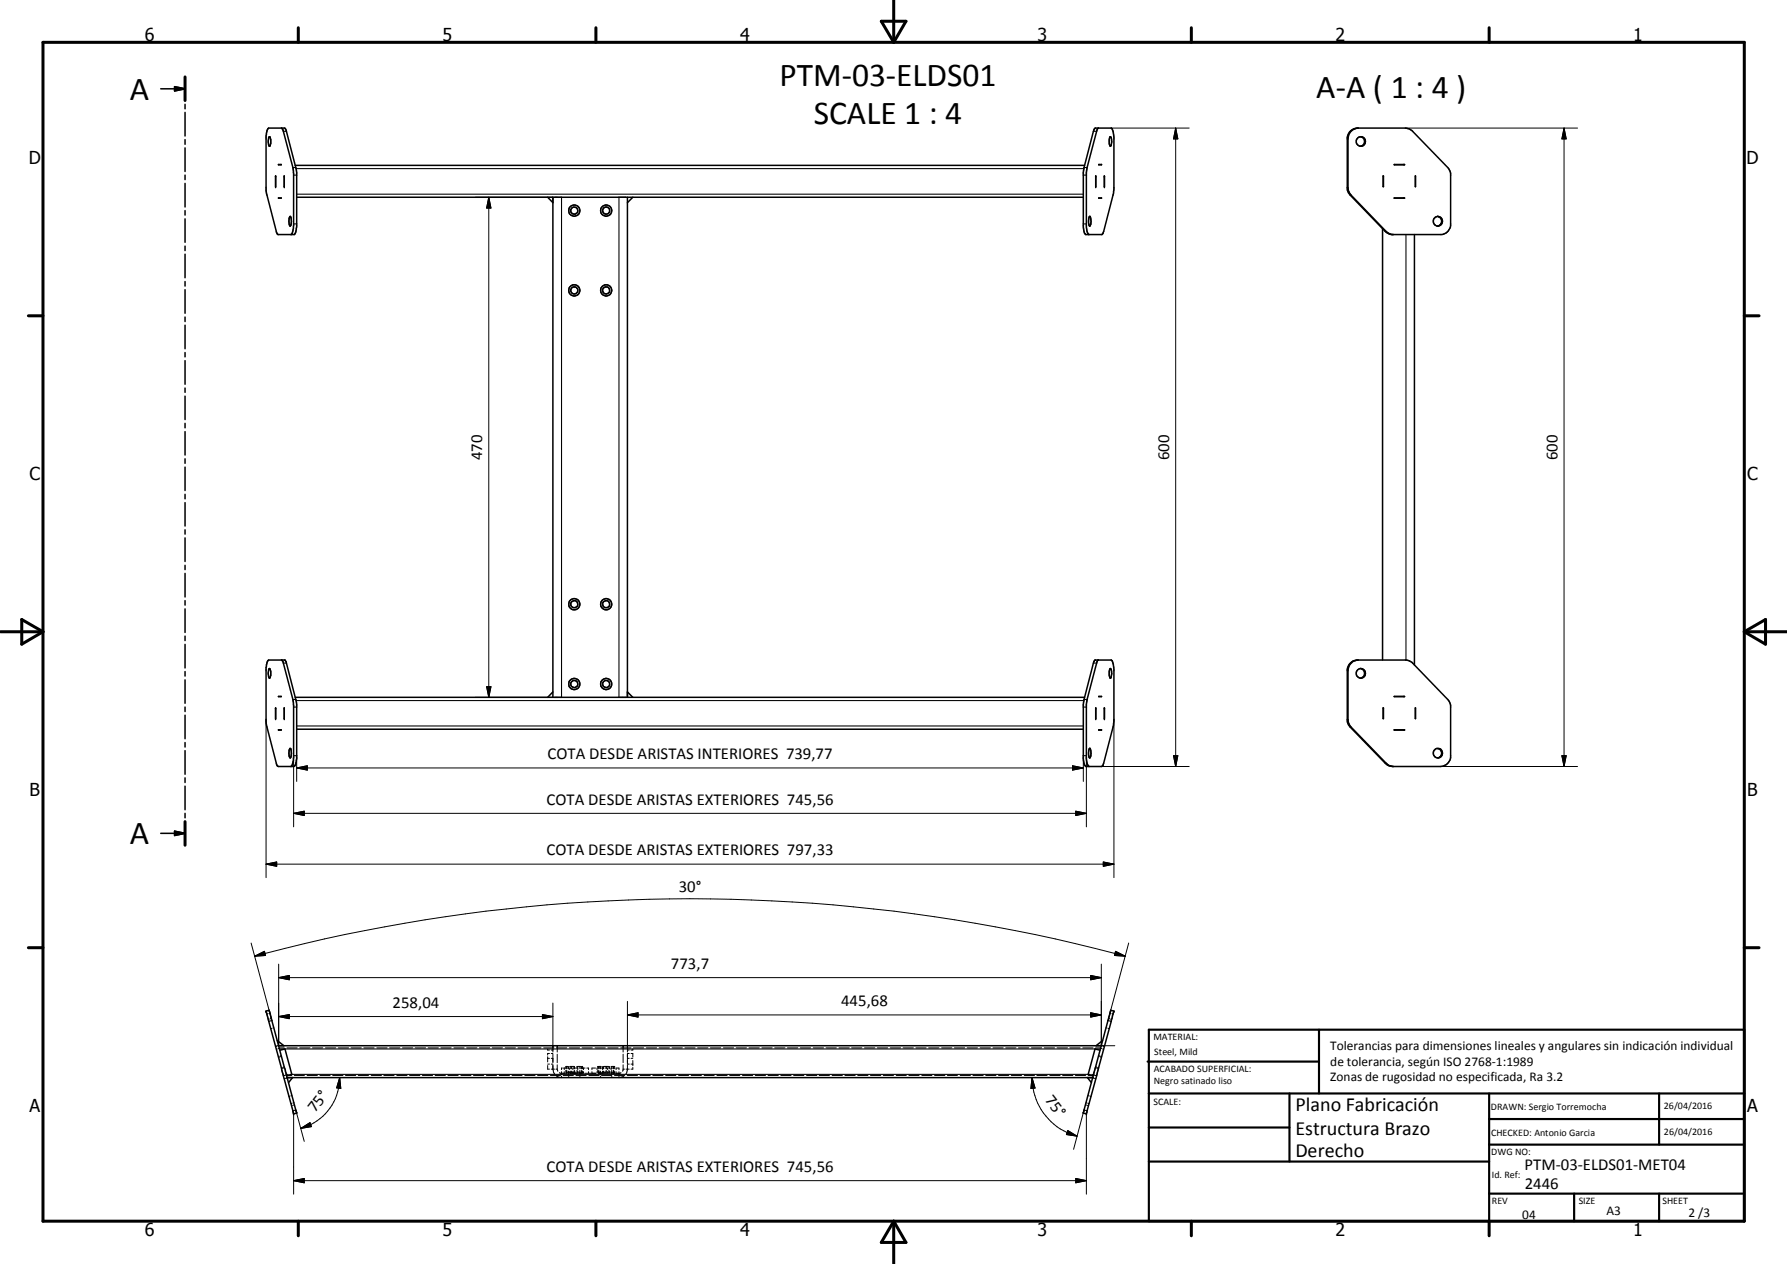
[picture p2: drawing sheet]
<svg xmlns="http://www.w3.org/2000/svg" width="420mm" height="297mm" viewBox="0 0 420 297" stroke-linecap="round" stroke-linejoin="round" font-family="sans-serif">
<g fill="none" stroke="#000" stroke-width=".24">
<path d="M261.3 30.1h18.3M276.4 30.1l.5 2.5h-1zM276.4 30.1v150M330.4 30.1h40.5M367.7 30.1l.5 2.5h-1zM367.7 30.1v150M111.7 46.4h18.3M114.9 46.4l.5 2.5h-1zM114.9 46.4v117.5M62.6 169.1v37.1M69 177.6v16.7M69.8 177.6v6"/>
<path d="M111.7 163.9h18.3M114.4 161.4h1l-.5 2.5zM252.2 180l2.5 .5-2.5 .5zM254.7 177.6v6M255.4 177.6v16.7M261.9 169.1v37.1M275.9 177.6h1l-.5 2.5zM367.2 177.6h1l-.5 2.5zM69 191.1l2.5-.5v1zM69 191.1h186.4M69.8 180.5l2.5-.5v1zM69.8 180.5h184.9"/>
<path d="M252.9 190.6l2.5 .5-2.5 .5zM259 180.1h20.6M338.7 180.1h32.2M62.6 203.1l2.5-.5v1zM62.6 203.1h199.3M259.4 202.6l2.5 .5-2.5 .5zM59 221.6l4.9 18.2M59.9 224.7l2.3-1.1 .2 .9zM59.9 224.7a394.5 394.5 0 0 1 204.7 0M63 238.3h-.2M63.3 239.5l-.2 .1M63.4 238.1l-.2 .1"/>
<path d="M63.8 239.4h-.2M65.5 238.9l2.5-.5v1zM65.5 229.7l2.5-.5v1.1zM65.5 226.6v19.1h-.2h.2M65.5 238.9h64.5M65.5 229.7h193.4M127.5 238.4l2.5 .5-2.5 .5zM130 235.7v11.5M147.5 238.5l2.5-.5v1zM147.5 235.3v11.9M147.5 238.5h111.4M256.4 238l2.5 .5-2.5 .5z"/>
<path d="M256.4 229.2l2.5 .5-2.5 .6zM258.9 226.6v19.1M260.6 239.4h.3M261 238.1l.2 .1M261.1 239.5l.3 .1M261.4 238.3h.3M262.3 223.6l2.3 1.1-2.6-.2zM265.4 221.6l-4.9 18.2M63.9 241.7h-.2M64.4 241.5l-.2 .1M65 245.8l-.2 .1M65.1 245.9h-.3"/>
<path d="M65.2 246.5h-.2M65.6 246.3h1.2M65.6 248.2l-.2 .1M65.7 246.4h-.3M65.7 248.4l-.2 .1M66.1 248.1l-.2 .1M66.2 248.3h-.3M66.4 250.8l-.3 .1M66.8 253.4h.2l-.2 .1M66.8 250.7h-.2M67.3 252.5h.5M67.4 252.7h1.2"/>
<path d="M67.5 246.3h2.4M67.5 253.2l-.2 .1h.3M68.1 257.6l-.2 .1M68.2 252.5h.4M68.6 259.3h-.2M68.7 257.5h-.3M68.7 259.8h-.2M69.1 259.1l-.2 .1M69.2 252.7h2.4M69.2 259.6l-.2 .1M70.5 246.3h2.4M72.2 252.7h2.4"/>
<path d="M73.5 246.3h2.4M75.2 252.7h2.4M76.5 246.3h2.4M78.2 252.7h2.4M79.5 246.3h2.4M79.9 253.2l.2 2.6-.9-.1zM79.9 253.2a12.2 12.2 0 0 1-5.4 10.2l-1.4 .9-2.4 .9M81.2 252.7h2.4M82.5 246.3h2.5M84.2 252.7h2.4M85.5 246.3h2.5M87.3 252.7h2.4"/>
<path d="M88.6 246.3h2.4M90.2 252.7h2.5M91.6 246.3h2.4M93.3 252.7h2.4M94.6 246.3h2.5M96.3 252.7h2.4M97.6 246.3h2.5M99.3 252.7h2.4M100.7 246.3h2.4M102.3 252.7h2.4M103.7 246.3h2.4M105.3 252.7h2.4"/>
<path d="M106.7 246.3h2.4M108.4 252.7h2.3M109.7 246.3h2.4M111.3 252.7h2.4M112.7 246.3h2.4M114.4 252.7h2.3M115.7 246.3h2.4M117.4 252.7h2.4M118.8 246.3h2.4M120.4 252.7h2.4M121.8 246.3h2.4M123.4 252.7h2.4"/>
<path d="M124.8 246.3h2.4M126.4 252.7h2.4M127.8 246.3h2.4M128.8 250.4v.8h.4M128.8 246.6v.2h.4M128.8 246.5h.1M128.8 248.3v1.3M128.8 248.7h.4M128.8 250.1h.4M129.2 247.6h-.4v.3M129.4 252.7h2.4M129.6 251.2h.8"/>
<path d="M129.6 246.8h.4M129.6 248.7h.4M129.6 250.1h.4M129.6 247.6h.4M130 245.7h.1M130 247.7v2M130 250.2l.1 1.7 .3 .5M130.7 251.2h.3M130.8 246.3h2.5M130.8 252.9l1.2 .3v-.3M131 245.7h.1M131 245.7v.2"/>
<path d="M131 246v1.2M131 247.7v2M131 250.2v1M131 251.2l.1 .5M131.1 251.7h.1M131.5 252.1l1.9 .1M132 251.8v.8M132.2 251h-.2v.4M132.4 252.7h2.4M132.5 251h.6M132.7 251v.4M132.7 251.8v.4"/>
<path d="M133 251.5v.5h.4M133.3 250.6v.6M133.3 251.5v.7M133.5 251h.3v.4M133.5 250.6h-.5v.5M133.5 252v.1M133.5 252.1v.1M133.7 252h.6M133.7 250.6v.6M133.7 251.7v.5M133.7 252v.1M133.7 252.1v.5"/>
<path d="M133.7 252.9v.3M133.8 246.3h2.5M133.8 251.8v.4M133.9 250.6h1.1v.6M134 252v.1M134 252.1v.1M134.2 250.6v.6M134.2 251.7v.5M134.4 250.6v.6M134.4 251.7v.5M134.6 252.1v.1M134.7 251.8v.4"/>
<path d="M134.9 252v.1M134.9 252.1v.1M135 251.5v.7M135.4 252l-.8 .1M135.4 252.7h2.4M135.5 252v.1M135.5 252.1v.1M135.5 251h-.8v.4M135.7 251.5v.5M135.8 252h.7M135.8 250.6v.8M135.8 251.7v.5"/>
<path d="M136.3 252v.1M136.3 252.1v.1M136.3 250.6v.5M136.3 251.5v.6M136.3 252.1v.5M136.3 252.9v.3M136.3 251h1.3M136.6 250.6h-.9v.5M136.7 252.1h.2M136.7 252.1v.1M136.8 251.2v-.6h.2v.6M136.8 251.5v.7"/>
<path d="M136.9 246.3h2.4M136.9 252.1v.1M137 251.7v.5M137.2 251.8v.4h-3.1M137.2 251v.4M137.4 252.2h2.7M138 251h.4v.4M138.4 251.8v.4M138.5 252.7h2.4M139.2 251.8v.4M139.9 246.3h2.4M140 251h-.8v.4"/>
<path d="M140.4 251v.4M140.4 251.8v.4M140.5 251.5l.1 .5M140.6 250.6l-.1 .5M140.7 252h.5M140.7 250.6h.7M140.8 252h.1M140.8 250.6h.1M140.8 251.5v.7h2.7M140.8 250.6v.6M140.9 251h1.2M141 252v.1"/>
<path d="M141 252.1v.1M141.2 250.6v.6M141.2 251.7v.9M141.2 252.9v.3M141.4 252.7h2.4M141.5 252v.1M141.5 252.1v.1M141.6 252l.8 .1M141.7 250.6v.8M141.7 251.7v.5M141.7 252v.1M141.7 252.1v.1"/>
<path d="M141.9 250.6v.6M141.9 251.7v.5M141.9 250.6h1.2M142.1 252v.1M142.1 252.1v.1M142.4 252.1v.1M142.4 251h.5v.4M142.5 250.6v.6M142.5 251.5v.7M142.7 252h.7M142.9 251.8v.4M142.9 246.3h2.4"/>
<path d="M142.9 252v.1M142.9 252.1v.1M143.2 250.6v.5M143.2 251.5v.5M143.3 250.6v.6M143.3 251.7v.5M143.7 251.8v.4l2.3-.1M143.7 250.6h.6M143.8 252v.1M143.8 252.1v.1M143.8 250.6v.5M143.8 251.5v.6"/>
<path d="M143.8 252.1v.5M143.8 252.9v.3M143.8 252l.5 .1M144.2 252v.1M144.2 252.1v.1M144.3 250.6v.6M144.3 251.5v.7M144.3 251h-.6v.4M144.3 252.1v.1M144.4 250.6l.1 .6M144.5 252.7h2.4M144.5 251.7v.5"/>
<path d="M144.9 251v.4M144.9 251.8v.4M144.9 251h.6v.4M145.5 251.8v.8M146 246.3h2.4M146.5 245.7h.1M146.5 245.7v.2M146.5 246v1.2M146.5 247.7v2M146.5 250.2l-.1 1.5M146.5 251.2h.3M146.7 252.9l-1.2 .3v-.3"/>
<path d="M147.2 251.2h.7M147.5 252.7h2.4M147.5 245.7h.1M147.5 250.2v1.4l-.4 .8M147.5 246.8h.4M147.5 248.7h.4M147.9 247.6h-.4v2.5h.4M148.4 248.7h.4M148.4 250.1h.4M148.4 247.6h.4v.8M148.8 250.8v.4h-.4M148.8 246.6v.2h-.4"/>
<path d="M148.8 246.5h.1M148.8 249.2v1.2M148.9 246.3h2.4M150.5 252.7h2.4M152 246.3h2.4M153.5 252.7h2.4M155 246.3h2.4M156.5 252.7h2.4M158 246.3h2.4M159.5 252.7h2.4M161 246.3h2.4M162.5 252.7h2.4"/>
<path d="M164 246.3h2.4M165.6 252.7h2.3M167 246.3h2.4M168.6 252.7h2.4M170.1 246.3h2.4M171.6 252.7h2.3M173.1 246.3h2.4M174.6 252.7h2.4M176.1 246.3h2.4M177.6 252.7h2.4M179.1 246.3h2.5M180.6 252.7h2.4"/>
<path d="M182.1 246.3h2.5M183.6 252.7h2.4M185.2 246.3h2.4M186.6 252.7h2.4M188.2 246.3h2.4M189.6 252.7h2.5M191.2 246.3h2.4M192.6 252.7h2.4M194.2 246.3h2.4M195.7 252.7h2.4M197.3 246.3h2.4M198.7 252.7h2.4"/>
<path d="M200.2 246.3h2.4M201.7 252.7h2.4M203.3 246.3h2.4M204.7 252.7h2.4M206.3 246.3h2.4M207.7 252.7h2.4M209.3 246.3h2.4M210.7 252.7h2.4M212.3 246.3h2.4M213.7 252.7h2.4M215.3 246.3h2.5M216.7 252.7h2.4"/>
<path d="M218.3 246.3h2.5M219.7 252.7h2.5M221.4 246.3h2.4M222.7 252.7h2.4M224.4 246.3h2.4M225.8 252.7h2.4M227.4 246.3h2.4M228.8 252.7h2.4M230.5 246.3h2.4M231.8 252.7h2.4M233.5 246.3h2.4M234.8 252.7h2.4"/>
<path d="M236.5 246.3h2.4M237.8 252.7h2.4M239.5 246.3h2.4M240.8 252.7h2.4M242.5 246.3h2.4M242.6 253.2l.8 2.5-1 .1zM242.6 253.2a14.2 14.2 0 0 0 10.6 13.8M243.8 252.7h2.4M245.5 246.3h2.4M246.8 252.7h2.4M248.5 246.3h2.5M249.8 252.7h2.5"/>
<path d="M251.5 246.3h2.4M252.8 252.7h2.5M254.6 246.3h2.4M255.2 259.6l.3 .1M255.3 259.1l.3 .1M255.7 259.8h.2M255.8 259.3h.3M255.8 257.5h.3M255.9 252.5h.4M255.9 252.7h1.2M256.3 257.6l.2 .1M256.7 252.5h.4"/>
<path d="M256.9 253.3l.2 .1M256.9 253.2l.3 .1M257.6 246.3h1.2M257.6 250.7h.2M257.6 253.4h-.2l.2 .1M258.1 250.8l.2 .1M258.3 248.3h.2M258.3 248.1l.3 .1M258.7 248.4l.3 .1M258.8 248.2l.2 .1M258.8 246.4h.2M258.9 245.7l.3 .1"/>
<path d="M258.9 245.7h.3M258.9 245.7h3.2M259.2 246.5h.3M259.4 245.9h.3M259.4 245.8l.3 .1M260 241.5l.3 .1M260.6 241.7h.2M69 277.5l2.5-.6v1.1zM69 261.7v18.9M69 277.5h186.4M69.5 260.9l2 7.3M70.7 265.2l2.2-1.4 .3 1z"/>
<path d="M251.1 265.7l2.1 1.3-2.5-.4zM252.9 276.9l2.5 .6-2.5 .5zM254.9 260.9l-2.5 9.2M255.4 261.7v18.9"/>
</g>
<g fill="none" stroke="#000" stroke-width=".25">
<path d="M66.6 30.9h.7M68.9 39.4h.6M69.6 39.6h185.2M254.9 39.4h.7M257.1 30.9h.7M316.8 32.6h.1M69 41.1h.8M69 52.6h.8M69.8 45.6h184.9M132 46.4v117.5M145.5 46.4v117.5M254.7 41.1h.7"/>
<path d="M254.7 52.6h.7M316.8 44.1h.1M317.4 45.8h.3M325.7 54.4h.2M330.6 55.1v100M66.6 155.8h.7M257.1 155.8h.7M316.8 157.6h.1M68.9 164.4h.6M69 166.2h.8M69 177.6h.8M69.6 164.6h185.2"/>
<path d="M69.8 170.6h184.9M254.7 166.2h.7M254.7 177.6h.7M254.9 164.4h.7M316.8 169.1h.1M317.4 170.9h.3M325.7 179.4h.2M63.9 239.8l-.7 .2M260.5 239.8l.8 .2M65.7 246.5h193M66.9 250.9l-.7 .2M67.3 252.6l-.7 .2"/>
<path d="M68.6 252.5h187.3M257.1 252.6l.7 .2M257.5 250.9l.8 .2M69.5 260.9l-.6 .1M254.9 260.9l.7 .1"/>
</g>
<g fill="none" stroke="#000" stroke-width=".35">
<path d="M43.5 18.1v5.5M37.8 20.9h5.7M41.1 20.4l2.4 .5-2.4 .5zM43.5 24.5v1.1M43.5 26.4v5.6M43.5 32.8v1.1M43.5 34.8v5.5M63 30.2l.2-.1h3.7l.2 .1 2.5 9.4 .2 .9v12.8l-.3 1.2-.3 .6-4-.1-2.5-9.4-.1-.9v-12.8zM63.3 32.2h.2l.2 .6v.9l-.3 .7-.3-1zM65.5 38.7h.6zM66.2 30.1l.4 .5 2.4 9.6v12.8l-.1 1.3-.4 .8M69.4 38.9h185.6"/>
<path d="M257.3 30.3l.2-.2h3.8a2.77 2.77 0 0 1 .6 2.2l-.1 13-2.3 9.1-.4 .7h-3.8l-.3-.4-.3-1.4v-12.8zM258.3 30.1l-.4 .5-2.5 9.9v12.8l.2 1 .4 .8M258.3 38.7h.7zM261 32.1a1.87 1.87 0 0 1 .1 2.2l-.3-.5v-1zM317.3 31l.9-.6 1-.3h11.2l1 .2 .5 .3 8.5 8.8 .5 .8 .2 .6v12.2a2.43 2.43 0 0 1-2.1 2.1h-11.9l-.6-.2-.8-.5-8.3-8.6-.3-.5-.3-.9v-12.1zM319.4 30.1a2.52 2.52 0 0 0-2.5 2.5v11.5a2.57 2.57 0 0 0 .8 1.7l8.2 8.6 1.4 .7M319.9 32.1a1.13 1.13 0 0 1 .9 1.2 1.13 1.13 0 0 1-.9 1.1M319.9 32.1a1.12 1.12 0 0 1 1.1 1.2 1.12 1.12 0 0 1-1.1 1.1M319.9 32.1a1.13 1.13 0 0 0-1 1.2 1.13 1.13 0 0 0 1 1.1M327.8 38.7h2.4zM330 38.7h.1M43.5 41.1v1.1"/>
<path d="M43.5 43.1v5.5M43.5 49.5v1M43.5 51.4v5.5M43.5 57.8v1.1M43.5 59.7v5.6M64.8 41.4v2.5M65.5 46.5h.6M65.5 46.5v.1M66.1 46.5v.1M66.8 41.4v2.5M68.1 50.9l.3 .1 .1 .7a1.21 1.21 0 0 1-.4 1.4l-.2-1zM69.8 46.4h184.9"/>
<path d="M128.8 46.4l1.2 1.2M130 46.4v117.5M147.5 46.4v117.5M148.8 46.4l-1.3 1.2M256.1 50.9l.3 .1 .1 .8a1.3 1.3 0 0 1-.3 1.3l-.3-.8zM257.6 41.4v2.5M258.3 46.5h.7M258.3 46.5v.1M259 46.5v.1M259.7 41.4v2.5M325.1 53.7v101.4M325.2 41.4l.1 2.5z"/>
<path d="M327.8 46.5h2.4M327.8 46.5v.1M330 46.5v.1M330.2 46.5v.1M332.6 55.1v101.2M332.8 41.4v2.5zM338 53.1a1.13 1.13 0 0 0 1.1-1.5 1.13 1.13 0 0 0-1.8-.4 1.13 1.13 0 0 0 .5 1.9h.2M338 50.8a1.17 1.17 0 0 1 1 1.1 1.17 1.17 0 0 1-.8 1.2M43.5 66.2v1M43.5 68.1v5.5M43.5 74.5v1.1M43.5 76.4v5.6"/>
<path d="M43.5 82.8v1.1M43.5 84.8v5.5M43.5 91.2v1M43.5 93.1v5.5M43.5 99.5v1M43.5 101.4v5.5M43.5 107.8v1.1M43.5 109.8v5.5M43.5 116.2v1M43.5 118.1v5.5M43.5 124.5v1M43.5 126.4v5.6"/>
<path d="M43.5 132.8v1.1M43.5 134.7v5.6M43.5 141.1v1.1M43.5 143.1v5.5M43.5 149.5v1M43.5 151.4v5.6M43.5 157.8v1.1M43.5 159.8v5.5M62.9 155.3l.3-.2h3.8l.3 .5 2.5 9.9-.1 13.1a1.72 1.72 0 0 1-.6 1.5h-3.7l-.2-.1-2.5-9.4-.1-.9v-12.8zM63.3 157.1l.2 .1 .2 .5v1l-.3 .7a2.56 2.56 0 0 1-.1-2.3zM66.2 155.1l.4 .5 2.4 9.6v13.4a1.88 1.88 0 0 1-.6 1.5M257.4 155.2l3.9-.1a2.47 2.47 0 0 1 .6 2.2l-.1 13-2.3 9.1-.5 .7h-3.7l-.3-.4-.3-1.4v-12.8l2.4-9.7z"/>
<path d="M258.2 155.1l-.3 .5-2.5 9.9v12.8l.2 1.2 .5 .6M260.9 157.2l.2-.1a2.41 2.41 0 0 1 0 2.3l-.3-.6zM317.3 156l.9-.7 1-.2h11.5l1.2 .5 8.5 8.8 .5 .8 .2 .6v12.2a2.49 2.49 0 0 1-2.4 2.1h-11.3l-.9-.2-.8-.5-8.3-8.5-.3-.6-.3-.9v-12.1zM319.4 155.1a2.51 2.51 0 0 0-2.5 2.5v11.5l.4 1.2 8.6 9.1 .8 .5 .9 .2M320.1 157.1a1.17 1.17 0 0 1 .7 1.1 1.17 1.17 0 0 1-.7 1.1M320.2 159.3l-.3 .1M43.5 166.2v1M43.5 168.1v5.5M43.5 174.5v1.1M43.5 176.4v5.5M64.8 166.4v2.5M65.5 171.5l.6 .1z"/>
<path d="M65.5 163.7h.6zM66.8 166.4v2.5M68.1 175.9h.3l.1 .8a1.08 1.08 0 0 1-.4 1.4l-.2-1zM68.2 178.1h.1M69.4 163.9h185.6M69.8 171.4h184.9M130 162.6l-1.2 1.3M147.5 162.6l1.3 1.3M256.1 175.9l.3 .1 .1 .8a1.19 1.19 0 0 1-.3 1.3l-.3-.8zM257.6 166.4v2.5M258.3 163.7h.7zM258.3 171.5l.7 .1z"/>
<path d="M259.7 166.4v2.5M325.2 166.4l.1 2.5zM327.8 171.5l2.4 .1zM327.8 163.7h2.4zM330 163.7h.1M330 171.5v.1M332.8 166.4v2.5zM338 175.9a1.11 1.11 0 0 1 1 1.1 1.11 1.11 0 0 1-1 1.1M37.8 195.8h5.7M41.1 195.3l2.4 .5-2.4 .5zM43.5 182.8v1.1M43.5 184.7v5.6"/>
<path d="M43.5 191.1v1.1M43.5 193.1v5.5M62.6 237.6l.7-.2 .1 .4 6.4 23.8-.8 .1zM261.1 237.4l.8 .2-.6 2.4-5.9 21.7-.7-.1zM65.2 244.5l1.5 1.2M65.5 245.7h193.4M65.8 246.8l1.2-.3 1.6 6-1.2 .3M67.5 253.2h189.5M68.8 253.2l-1 1.2M255.7 253.2l.9 1.2M258.6 246.8l-1.1-.3-1.6 6 1.1 .3M259.2 244.5l-1.5 1.2"/>
<circle cx="135" cy="49.5" r="1.32"/>
<circle cx="135" cy="49.5" r=".83"/>
<circle cx="142.5" cy="49.5" r=".83"/>
<circle cx="142.5" cy="49.5" r="1.31"/>
<circle cx="135" cy="68.2" r=".83"/>
<circle cx="135" cy="68.2" r="1.31"/>
<circle cx="142.5" cy="68.2" r=".84"/>
<circle cx="142.5" cy="68.2" r="1.32"/>
<circle cx="135" cy="142" r=".83"/>
<circle cx="135" cy="142" r="1.32"/>
<circle cx="142.5" cy="142" r="1.31"/>
<circle cx="142.5" cy="142" r=".85"/>
<circle cx="320" cy="158.3" r="1.12"/>
<circle cx="135" cy="160.7" r="1.32"/>
<circle cx="135" cy="160.7" r=".85"/>
<circle cx="142.5" cy="160.7" r="1.31"/>
<circle cx="142.5" cy="160.7" r=".81"/>
<circle cx="338.1" cy="177" r="1.09"/>
</g>
<g fill="#000">
<circle cx="64.8" cy="41.4" r=".18"/>
<circle cx="64.8" cy="43.9" r=".18"/>
<circle cx="66.8" cy="41.4" r=".18"/>
<circle cx="66.8" cy="43.9" r=".18"/>
<circle cx="257.6" cy="43.9" r=".18"/>
<circle cx="257.6" cy="41.4" r=".18"/>
<circle cx="259.7" cy="41.4" r=".18"/>
<circle cx="259.7" cy="43.9" r=".18"/>
<circle cx="64.8" cy="166.4" r=".18"/>
<circle cx="64.8" cy="168.9" r=".18"/>
<circle cx="66.8" cy="166.4" r=".18"/>
<circle cx="66.8" cy="168.9" r=".18"/>
<circle cx="257.6" cy="166.4" r=".18"/>
<circle cx="257.6" cy="168.9" r=".18"/>
<circle cx="259.7" cy="166.4" r=".18"/>
<circle cx="259.7" cy="168.9" r=".18"/>
<circle cx="62.6" cy="237.6" r=".18"/>
<circle cx="261.9" cy="237.6" r=".18"/>
<circle cx="69" cy="261.7" r=".18"/>
<circle cx="255.4" cy="261.7" r=".18"/>
</g>
<g fill="none" stroke="#000" stroke-width=".71">
<path d="M10.1 9.9h400v277.1h-400zM43.5 18.1v5.5M70.1 6.5v3.4M140.1 6.5v3.4M207.2 5h5.8l-2.9 4.9zM210.1 0v9.9M280.1 6.5v3.4M350.1 6.5v3.4M6.7 74.2h3.4M410.1 74.2h3.5M.1 148.5h10M5.1 145.6l5 2.9-5 2.9z"/>
<path d="M410.1 148.5h10M410.1 148.5l5-2.9v5.8zM43.5 193.1v5.5M6.7 222.7h3.4M410.1 222.7h3.5M70.1 287v3.4M140.1 287v3.4M210.1 287v10M210.1 287l2.9 5h-5.8zM280.1 287v3.4M350.1 287v3.4"/>
</g>
<g fill="none" stroke="#000" stroke-width=".51">
<path d="M269.8 249.5h40.3M270.1 242h140v45h-140zM270.1 257h140M303.2 257v16M310.1 242v15M350.1 257v30M390.1 257v12M270.1 265h33.1M270.1 273h80M350.1 269h60M350.1 263h60M350.1 280.5h60"/>
<path d="M370.1 280.5v6.5M390.1 280.5v6.5"/>
</g>
<g fill="#000">
<path d="M41.1 20.4l2.4 .5-2.4 .5zM276.4 30.1l.5 2.5h-1zM367.7 30.1l.5 2.5h-1zM114.9 46.4l.5 2.5h-1zM69.8 180.5l2.5-.5v1zM114.4 161.4h1l-.5 2.5zM275.9 177.6h1l-.5 2.5zM367.2 177.6h1l-.5 2.5zM41.1 195.3l2.4 .5-2.4 .5zM69 191.1l2.5-.5v1zM252.2 180l2.5 .5-2.5 .5zM252.9 190.6l2.5 .5-2.5 .5z"/>
<path d="M62.6 203.1l2.5-.5v1zM259.4 202.6l2.5 .5-2.5 .5zM59.9 224.7l2.3-1.1 .2 .9zM65.5 238.9l2.5-.5v1zM65.5 229.7l2.5-.5v1.1zM127.5 238.4l2.5 .5-2.5 .5zM147.5 238.5l2.5-.5v1zM256.4 238l2.5 .5-2.5 .5zM256.4 229.2l2.5 .5-2.5 .6zM262.3 223.6l2.3 1.1-2.6-.2zM79.9 253.2l.2 2.6-.9-.1zM242.6 253.2l.8 2.5-1 .1z"/>
<path d="M69 277.5l2.5-.6v1.1zM70.7 265.2l2.2-1.4 .3 1zM251.1 265.7l2.1 1.3-2.5-.4zM252.9 276.9l2.5 .6-2.5 .5z"/>
</g>
<g font-size="7.9">
<text x="30.5" y="23.4">A</text>
<text x="183.2" y="20.2">PTM-03-ELDS01</text>
<text x="309.5" y="23.1">A-A ( 1 : 4 )</text>
<text x="191.3" y="29.2">SCALE 1 : 4</text>
<text x="30.5" y="198.4">A</text>
</g>
<g font-size="4.7">
<text x="304.6" y="261.2">Plano Fabricación</text>
<text x="304.6" y="266.6">Estructura Brazo</text>
<text x="304.6" y="272">Derecho</text>
</g>
<g font-size="4.2">
<text x="34" y="9.6">6</text>
<text x="104" y="9.6">5</text>
<text x="174" y="9.6">4</text>
<text x="244" y="9.6">3</text>
<text x="314" y="9.6">2</text>
<text x="384" y="9.6">1</text>
<text x="6.8" y="38.7">D</text>
<text x="410.6" y="38.7">D</text>
<text x="7" y="112.9">C</text>
<text x="410.8" y="112.9">C</text>
<text x="7" y="187.1">B</text>
<text x="410.8" y="187.1">B</text>
<text x="7" y="261.4">A</text>
<text x="410.8" y="261.4">A</text>
<text x="34" y="290.4">6</text>
<text x="104" y="290.4">5</text>
<text x="174" y="290.4">4</text>
<text x="244" y="290.4">3</text>
<text x="314" y="290.4">2</text>
<text x="384" y="290.4">1</text>
</g>
<g font-size="3.9">
<text x="113.4" y="108.1" transform="rotate(-90 113.4 108.1)">470</text>
<text x="274.9" y="108.1" transform="rotate(-90 274.9 108.1)">600</text>
<text x="366.2" y="108.1" transform="rotate(-90 366.2 108.1)">600</text>
<text x="128.7" y="178.4">COTA DESDE ARISTAS INTERIORES 739,77</text>
<text x="128.5" y="189.1">COTA DESDE ARISTAS EXTERIORES 745,56</text>
<text x="128.5" y="201">COTA DESDE ARISTAS EXTERIORES 797,33</text>
<text x="159.6" y="209.7">30°</text>
<text x="157.8" y="227.7">773,7</text>
<text x="92.3" y="236.9">258,04</text>
<text x="197.8" y="236.4">445,68</text>
<text x="74.1" y="261.6" transform="rotate(-52 74.1 261.6)">75°</text>
<text x="245.6" y="258.6" transform="rotate(52 245.6 258.6)">75°</text>
<text x="128.5" y="275.4">COTA DESDE ARISTAS EXTERIORES 745,56</text>
<text x="358.5" y="275">PTM-03-ELDS01-MET04</text>
<text x="358.5" y="279.4">2446</text>
</g>
<g font-size="3.1">
<text x="312.7" y="246.8">Tolerancias para dimensiones lineales y angulares sin indicación individual</text>
<text x="312.7" y="250.4">de tolerancia, según ISO 2768-1:1989</text>
<text x="312.7" y="254">Zonas de rugosidad no especificada, Ra 3.2</text>
<text x="357.9" y="286.4">04</text>
<text x="377.7" y="285.6">A3</text>
<text x="397" y="285.9">2 /3</text>
</g>
<g font-size="2.4">
<text x="271.2" y="244.4">MATERIAL:</text>
<text x="271.3" y="252">ACABADO SUPERFICIAL:</text>
<text x="271.4" y="247.9">Steel, Mild</text>
<text x="271.3" y="254.6">Negro satinado liso</text>
<text x="271.2" y="259.7">SCALE:</text>
<text x="350.6" y="260.8">DRAWN: Sergio Torremocha</text>
<text x="391.2" y="260.6">26/04/2016</text>
<text x="350.6" y="267">CHECKED: Antonio Garcia</text>
<text x="391.2" y="266.7">26/04/2016</text>
<text x="350.6" y="271.4">DWG NO:</text>
<text x="350.8" y="276.9">Id. Ref:</text>
<text x="350.8" y="282.8">REV</text>
<text x="371.2" y="282.9">SIZE</text>
<text x="390.9" y="282.9">SHEET</text>
</g>
</svg>
